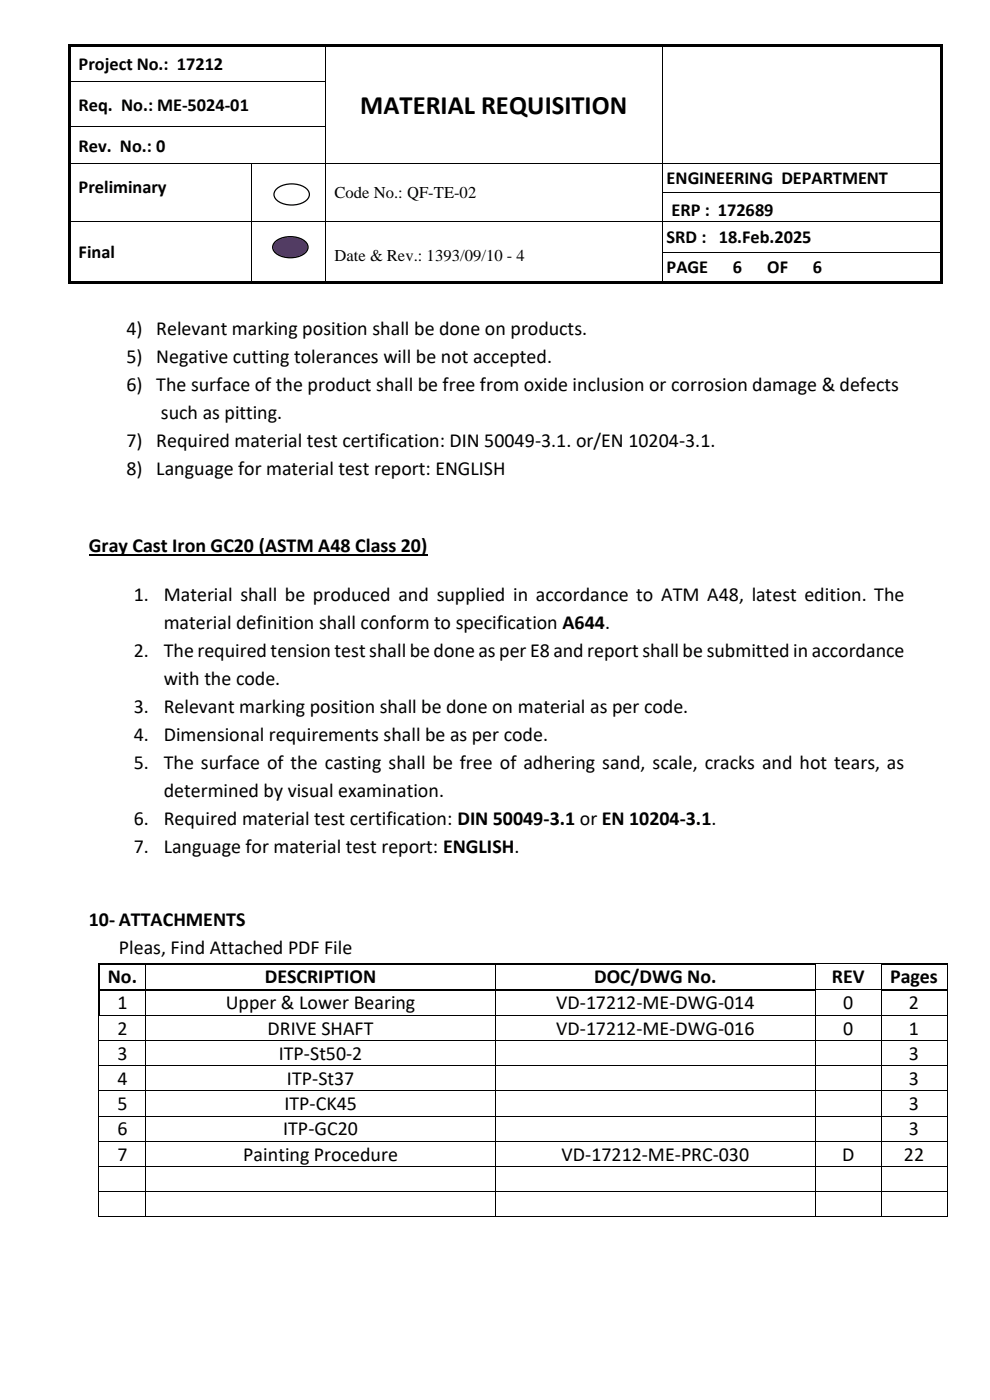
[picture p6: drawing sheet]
<svg xmlns="http://www.w3.org/2000/svg" width="210mm" height="297mm" viewBox="0 0 210 297" stroke-linecap="round" stroke-linejoin="round" font-family="sans-serif">
<g fill="#000">
<path d="M14.5 9.3h.5v.6h-.5z" fill-rule="evenodd"/>
<path d="M14.5 9.3h.5v.5h-.5z" fill-rule="evenodd"/>
<path d="M14.5 9.9h.5v7.3h-.5z" fill-rule="evenodd"/>
<path d="M14.5 17.2h.5v.5h-.5z" fill-rule="evenodd"/>
<path d="M15 9.3h54v.5h-54z" fill-rule="evenodd"/>
<path d="M69 9.8l.1 .1z" fill-rule="evenodd"/>
<path d="M69 9.3h.5v.5h-.5z" fill-rule="evenodd"/>
<path d="M69 17.2h.1v.5h-.1z" fill-rule="evenodd"/>
<path d="M69.5 9.3h70.9v.5h-70.9z" fill-rule="evenodd"/>
<path d="M140.4 9.8l.2 .1z" fill-rule="evenodd"/>
<path d="M140.4 9.3h.5v.5h-.5z" fill-rule="evenodd"/>
<path d="M140.4 17.2h.2v.5h-.2z" fill-rule="evenodd"/>
<path d="M140.9 9.3h58.5v.5h-58.5z" fill-rule="evenodd"/>
<path d="M199.4 9.3h.5v.6h-.5z" fill-rule="evenodd"/>
<path d="M199.4 9.3h.5v.5h-.5z" fill-rule="evenodd"/>
<path d="M199.4 9.9h.5v7.3h-.5z" fill-rule="evenodd"/>
<path d="M199.4 17.2h.5v.5h-.5z" fill-rule="evenodd"/>
<path d="M14.5 17.7h.5v9h-.5z" fill-rule="evenodd"/>
<path d="M14.5 26.7h.5v.5h-.5z" fill-rule="evenodd"/>
<path d="M14.5 27.2h.5v7.4h-.5z" fill-rule="evenodd"/>
<path d="M14.5 34.6h.5v.1h-.5z" fill-rule="evenodd"/>
<path d="M53.3 34.6h.2v.1h-.2z" fill-rule="evenodd"/>
<path d="M69 26.7h.1v.5h-.1z" fill-rule="evenodd"/>
<path d="M69 34.6h.1v.1h-.1z" fill-rule="evenodd"/>
<path d="M140.4 26.7h.2v.5h-.2z" fill-rule="evenodd"/>
<path d="M140.4 34.6h.2v.1h-.2z" fill-rule="evenodd"/>
<path d="M199.4 17.7h.5v9h-.5z" fill-rule="evenodd"/>
<path d="M199.4 26.7h.5v.5h-.5z" fill-rule="evenodd"/>
<path d="M199.4 27.2h.5v7.4h-.5z" fill-rule="evenodd"/>
<path d="M199.4 34.6h.5v.1h-.5z" fill-rule="evenodd"/>
<path d="M14.5 34.7h.5v6.2h-.5z" fill-rule="evenodd"/>
<path d="M14.5 40.9h.5v.1h-.5z" fill-rule="evenodd"/>
<path d="M14.5 41h.5v5.8h-.5z" fill-rule="evenodd"/>
<path d="M14.5 46.8h.5v.2h-.5z" fill-rule="evenodd"/>
<path d="M14.5 47h.5v6.4h-.5z" fill-rule="evenodd"/>
<path d="M14.5 53.4h.5v.2h-.5z" fill-rule="evenodd"/>
<path d="M14.5 53.6h.5v6.1h-.5z" fill-rule="evenodd"/>
<path d="M53.3 40.9h.2v.1h-.2z" fill-rule="evenodd"/>
<path d="M53.3 46.8h.2v.2h-.2z" fill-rule="evenodd"/>
<path d="M53.3 53.4h.2v.2h-.2z" fill-rule="evenodd"/>
<path d="M69 40.9h.1v.1h-.1z" fill-rule="evenodd"/>
<path d="M69 46.8h.1v.2h-.1z" fill-rule="evenodd"/>
<path d="M69 53.4h.1v.2h-.1z" fill-rule="evenodd"/>
<path d="M140.4 40.9h.2v.1h-.2z" fill-rule="evenodd"/>
<path d="M140.4 46.8h.2v.2h-.2z" fill-rule="evenodd"/>
<path d="M140.4 53.4h.2v.2h-.2z" fill-rule="evenodd"/>
<path d="M199.4 34.7h.5v6.2h-.5z" fill-rule="evenodd"/>
<path d="M199.4 40.9h.5v.1h-.5z" fill-rule="evenodd"/>
<path d="M199.4 41h.5v5.8h-.5z" fill-rule="evenodd"/>
<path d="M199.4 46.8h.5v.2h-.5z" fill-rule="evenodd"/>
<path d="M199.4 47h.5v6.4h-.5z" fill-rule="evenodd"/>
<path d="M199.4 53.4h.5v.2h-.5z" fill-rule="evenodd"/>
<path d="M199.4 53.6h.5v6.1h-.5z" fill-rule="evenodd"/>
<path d="M14.5 59.7h.5v.5h-.5z" fill-rule="evenodd"/>
<path d="M14.5 59.7h.5v.5h-.5z" fill-rule="evenodd"/>
<path d="M15 59.7h38.3v.5h-38.3z" fill-rule="evenodd"/>
<path d="M53.3 59.7h.5v.5h-.5z" fill-rule="evenodd"/>
<path d="M53.8 59.7h15.2v.5h-15.2z" fill-rule="evenodd"/>
<path d="M69 59.7h.5v.5h-.5z" fill-rule="evenodd"/>
<path d="M69.5 59.7h70.9v.5h-70.9z" fill-rule="evenodd"/>
<path d="M140.4 59.7h.5v.5h-.5z" fill-rule="evenodd"/>
<path d="M140.9 59.7h58.5v.5h-58.5z" fill-rule="evenodd"/>
<path d="M199.4 59.7h.5v.5h-.5z" fill-rule="evenodd"/>
<path d="M199.4 59.7h.5v.5h-.5z" fill-rule="evenodd"/>
</g>
<g fill="none" stroke="#000" stroke-width=".21">
<path d="M15 17.3h54M69.1 9.9v7.3M69.1 17.7v9M140.5 9.9v7.3M140.5 17.7v9M15 26.8h54M15 34.6h38.3M53.4 34.7v6.2M53.5 34.6h15.5M69.1 27.2v7.4M69.1 34.7v6.2M69.1 34.6h71.3"/>
<path d="M140.5 27.2v7.4M140.5 34.7v6.2M140.6 34.6h58.8M15 46.9h38.3M53.4 41v5.8M53.4 47v6.4M53.4 53.6v6.1M53.5 46.9h15.5M69.1 41v5.8M69.1 47v6.4M69.1 53.6v6.1M69.1 46.9h71.3"/>
<path d="M140.5 41v5.8M140.5 47v6.4M140.5 53.6v6.1M140.6 40.9h58.8M140.6 46.9h58.8M140.6 53.5h58.8"/>
</g>
<path d="M58.2 51.5a5.2 5.2 0 0 1 6.8 0 1.73 1.73 0 0 1-1.1 2.7 5.3 5.3 0 0 1-5.7-.8 1.46 1.46 0 0 1 0-1.9z" fill-rule="evenodd" fill="#7030a0"/>
<path d="M58.2 51.5a5.2 5.2 0 0 1 6.8 0 1.73 1.73 0 0 1-1.1 2.7 5.3 5.3 0 0 1-5.7-.8 1.46 1.46 0 0 1 0-1.9z" fill="none" stroke="#000" stroke-width=".26"/>
<path d="M58.5 40.3a5.2 5.2 0 0 1 6.8 0 1.73 1.73 0 0 1-1.1 2.7 5.3 5.3 0 0 1-5.7-.8 1.46 1.46 0 0 1 0-1.9z" fill-rule="evenodd" fill="#fff"/>
<path d="M58.5 40.3a5.2 5.2 0 0 1 6.8 0 1.73 1.73 0 0 1-1.1 2.7 5.3 5.3 0 0 1-5.7-.8 1.46 1.46 0 0 1 0-1.9z" fill="none" stroke="#000" stroke-width=".26"/>
<path d="M18.8 117.7h71.9" fill="none" stroke="#000" stroke-width=".3"/>
<g fill="#000">
<path d="M20.7 204.3h.4v.3h-.4z" fill-rule="evenodd"/>
<path d="M20.7 204.3h.4v.3h-.4z" fill-rule="evenodd"/>
<path d="M20.7 209.8h.4v.3h-.4z" fill-rule="evenodd"/>
<path d="M20.7 215.3h.4v.2h-.4z" fill-rule="evenodd"/>
<path d="M21.1 215.3h.2v.2h-.2z" fill-rule="evenodd"/>
<path d="M30.9 204.3h.3v.3h-.3z" fill-rule="evenodd"/>
<path d="M30.9 209.8h.3v.3h-.3z" fill-rule="evenodd"/>
<path d="M30.9 215.3h.1v.2h-.1z" fill-rule="evenodd"/>
<path d="M105 204.3h.3v.3h-.3z" fill-rule="evenodd"/>
<path d="M105 209.8h.3v.3h-.3z" fill-rule="evenodd"/>
<path d="M105 215.3h.2v.2h-.2z" fill-rule="evenodd"/>
<path d="M172.8 204.3h.2v.3h-.2z" fill-rule="evenodd"/>
<path d="M172.8 204.3h.2v.1h-.2z" fill-rule="evenodd"/>
<path d="M172.8 209.8h.2v.3h-.2z" fill-rule="evenodd"/>
<path d="M172.8 215.3h.2v.2h-.2z" fill-rule="evenodd"/>
<path d="M186.9 204.3h.1v.3h-.1z" fill-rule="evenodd"/>
<path d="M186.9 204.3h.1v.1h-.1z" fill-rule="evenodd"/>
<path d="M186.9 209.8h.1v.3h-.1z" fill-rule="evenodd"/>
<path d="M186.9 215.3h.1v.2h-.1z" fill-rule="evenodd"/>
<path d="M200.8 204.3h.2v.3h-.2z" fill-rule="evenodd"/>
<path d="M200.8 209.8h.2v.3h-.2z" fill-rule="evenodd"/>
<path d="M200.8 215.3h.2v.2h-.2z" fill-rule="evenodd"/>
<path d="M20.8 220.6h.2v.2h-.2z" fill-rule="evenodd"/>
<path d="M20.8 226h.2v.1h-.2z" fill-rule="evenodd"/>
<path d="M20.8 231.3h.2v.2h-.2z" fill-rule="evenodd"/>
<path d="M20.8 236.7h.2v.1h-.2z" fill-rule="evenodd"/>
<path d="M30.9 220.6h.1v.2h-.1z" fill-rule="evenodd"/>
<path d="M30.9 226h.1v.1h-.1z" fill-rule="evenodd"/>
<path d="M30.9 231.3h.1v.2h-.1z" fill-rule="evenodd"/>
<path d="M30.9 236.7h.1v.1h-.1z" fill-rule="evenodd"/>
<path d="M105 220.6h.2v.2h-.2z" fill-rule="evenodd"/>
<path d="M105 226h.2v.1h-.2z" fill-rule="evenodd"/>
<path d="M105 231.3h.2v.2h-.2z" fill-rule="evenodd"/>
<path d="M105 236.7h.2v.1h-.2z" fill-rule="evenodd"/>
<path d="M172.8 220.6h.2v.2h-.2z" fill-rule="evenodd"/>
<path d="M172.8 226h.2v.1h-.2z" fill-rule="evenodd"/>
<path d="M172.8 231.3h.2v.2h-.2z" fill-rule="evenodd"/>
<path d="M172.8 236.7h.2v.1h-.2z" fill-rule="evenodd"/>
<path d="M186.9 220.6h.1v.2h-.1z" fill-rule="evenodd"/>
<path d="M186.9 226h.1v.1h-.1z" fill-rule="evenodd"/>
<path d="M186.9 231.3h.1v.2h-.1z" fill-rule="evenodd"/>
<path d="M186.9 236.7h.1v.1h-.1z" fill-rule="evenodd"/>
<path d="M200.8 220.6h.2v.2h-.2z" fill-rule="evenodd"/>
<path d="M200.8 226h.2v.1h-.2z" fill-rule="evenodd"/>
<path d="M200.8 231.3h.2v.2h-.2z" fill-rule="evenodd"/>
<path d="M200.8 236.7h.2v.1h-.2z" fill-rule="evenodd"/>
<path d="M20.8 242h.2v.2h-.2z" fill-rule="evenodd"/>
<path d="M20.8 247.3h.2v.2h-.2z" fill-rule="evenodd"/>
<path d="M20.8 252.7h.2v.1h-.2z" fill-rule="evenodd"/>
<path d="M20.8 258.1h.2v.1h-.2z" fill-rule="evenodd"/>
<path d="M20.8 258.1h.2v.1h-.2z" fill-rule="evenodd"/>
<path d="M30.9 242h.1v.2h-.1z" fill-rule="evenodd"/>
<path d="M30.9 247.3h.1v.2h-.1z" fill-rule="evenodd"/>
<path d="M30.9 252.7h.1v.1h-.1z" fill-rule="evenodd"/>
<path d="M30.9 258.1h.1v.1h-.1z" fill-rule="evenodd"/>
<path d="M105 242h.2v.2h-.2z" fill-rule="evenodd"/>
<path d="M105 247.3h.2v.2h-.2z" fill-rule="evenodd"/>
<path d="M105 252.7h.2v.1h-.2z" fill-rule="evenodd"/>
<path d="M105 258.1h.2v.1h-.2z" fill-rule="evenodd"/>
<path d="M172.8 242h.2v.2h-.2z" fill-rule="evenodd"/>
<path d="M172.8 247.3h.2v.2h-.2z" fill-rule="evenodd"/>
<path d="M172.8 252.7h.2v.1h-.2z" fill-rule="evenodd"/>
<path d="M172.8 258.1h.2v.1h-.2z" fill-rule="evenodd"/>
<path d="M186.9 242h.1v.2h-.1z" fill-rule="evenodd"/>
<path d="M186.9 247.3h.1v.2h-.1z" fill-rule="evenodd"/>
<path d="M186.9 252.7h.1v.1h-.1z" fill-rule="evenodd"/>
<path d="M186.9 258.1h.1v.1h-.1z" fill-rule="evenodd"/>
<path d="M200.8 242h.2v.2h-.2z" fill-rule="evenodd"/>
<path d="M200.8 247.3h.2v.2h-.2z" fill-rule="evenodd"/>
<path d="M200.8 252.7h.2v.1h-.2z" fill-rule="evenodd"/>
<path d="M200.8 258.1h.2v.1h-.2z" fill-rule="evenodd"/>
<path d="M200.8 258.1h.2v.1h-.2z" fill-rule="evenodd"/>
</g>
<path d="M21.1 204.4h9.8M21.1 209.9h9.8M31.2 204.4h73.8M31.2 209.9h73.8M105.3 204.4h67.5M105.3 209.9h67.5M187 204.4h13.8M187 209.9h13.8" fill="none" stroke="#000" stroke-width=".34"/>
<g fill="none" stroke="#000" stroke-width=".21">
<path d="M20.9 215.5v5.1M21.3 215.4h9.6M31 204.6v5.2M31 210.1v5.2M31 215.5v5.1M31 215.4h74M105.1 204.6v5.2M105.1 210.1v5.2M105.1 215.5v5.1M105.2 215.4h67.6M172.9 204.6v5.2M172.9 210.1v5.2"/>
<path d="M172.9 215.5v5.1M173 204.3h13.9M173 209.8h13.9M173 215.4h13.9M186.9 204.6v5.2M186.9 210.1v5.2M186.9 215.5v5.1M187 215.4h13.8M200.9 204.6v5.2M200.9 210.1v5.2M200.9 215.5v5.1M20.9 220.8v5.2"/>
<path d="M20.9 226.1v5.2M20.9 231.5v5.2M20.9 236.8v5.2M21 220.7h9.9M21 226.1h9.9M21 231.4h9.9M21 236.8h9.9M31 220.8v5.2M31 226.1v5.2M31 231.5v5.2M31 236.8v5.2M31 220.7h74"/>
<path d="M31 226.1h74M31 231.4h74M31 236.8h74M105.1 220.8v5.2M105.1 226.1v5.2M105.1 231.5v5.2M105.1 236.8v5.2M105.2 220.7h67.6M105.2 226.1h67.6M105.2 231.4h67.6M105.2 236.8h67.6M172.9 220.8v5.2"/>
<path d="M172.9 226.1v5.2M172.9 231.5v5.2M172.9 236.8v5.2M173 220.7h13.9M173 226.1h13.9M173 231.4h13.9M173 236.8h13.9M186.9 220.8v5.2M186.9 226.1v5.2M186.9 231.5v5.2M186.9 236.8v5.2M187 220.7h13.8"/>
<path d="M187 226.1h13.8M187 231.4h13.8M187 236.8h13.8M200.9 220.8v5.2M200.9 226.1v5.2M200.9 231.5v5.2M200.9 236.8v5.2M20.9 242.2v5.1M20.9 247.5v5.2M20.9 252.8v5.3M21 242.1h9.9M21 247.4h9.9"/>
<path d="M21 252.8h9.9M21 258.1h9.9M31 242.2v5.1M31 247.5v5.2M31 252.8v5.3M31 242.1h74M31 247.4h74M31 252.8h74M31 258.1h74M105.1 242.2v5.1M105.1 247.5v5.2M105.1 252.8v5.3"/>
<path d="M105.2 242.1h67.6M105.2 247.4h67.6M105.2 252.8h67.6M105.2 258.1h67.6M172.9 242.2v5.1M172.9 247.5v5.2M172.9 252.8v5.3M173 242.1h13.9M173 247.4h13.9M173 252.8h13.9M173 258.1h13.9M186.9 242.2v5.1"/>
<path d="M186.9 247.5v5.2M186.9 252.8v5.3M187 242.1h13.8M187 247.4h13.8M187 252.8h13.8M187 258.1h13.8M200.9 242.2v5.1M200.9 247.5v5.2M200.9 252.8v5.3"/>
</g>
<path d="M20.9 204.6v5.2M20.9 210.1v5.2" fill="none" stroke="#000" stroke-width=".35"/>
<text font-size="5.6" x="76.4" y="24.2">MATERIAL REQUISITION</text>
<g font-size="4.2">
<text x="26.8" y="71.1">4) Relevant marking position shall be done on products.</text>
<text x="26.8" y="77.1">5) Negative cutting tolerances will be not accepted.</text>
<text x="26.8" y="83">6) The surface of the product shall be free from oxide inclusion or corrosion damage &amp; defects</text>
<text x="34.1" y="89">such as pitting.</text>
<text x="26.8" y="94.9">7) Required material test certification: DIN 50049-3.1. or/EN 10204-3.1.</text>
<text x="26.8" y="100.9">8) Language for material test report: ENGLISH</text>
<text x="18.8" y="117.1">Gray Cast Iron GC20 (ASTM A48 Class 20)</text>
<text x="28.4" y="127.5">1.</text>
<text x="34.7" y="127.5">Material shall be produced and supplied in accordance to ATM A48, latest edition. The</text>
<text x="34.7" y="133.4">material definition shall conform to specification A644.</text>
<text x="28.4" y="139.3">2.</text>
<text x="34.7" y="139.3">The required tension test shall be done as per E8 and report shall be submitted in accordance</text>
<text x="34.7" y="145.3">with the code.</text>
<text x="28.4" y="151.2">3.</text>
<text x="34.7" y="151.2">Relevant marking position shall be done on material as per code.</text>
<text x="28.4" y="157.2">4.</text>
<text x="34.7" y="157.2">Dimensional requirements shall be as per code.</text>
<text x="28.4" y="163.1">5.</text>
<text x="34.7" y="163.1">The surface of the casting shall be free of adhering sand, scale, cracks and hot tears, as</text>
<text x="34.7" y="169.1">determined by visual examination.</text>
<text x="28.4" y="175">6.</text>
<text x="34.7" y="175">Required material test certification: DIN 50049-3.1 or EN 10204-3.1.</text>
<text x="28.4" y="181">7.</text>
<text x="34.7" y="181">Language for material test report: ENGLISH.</text>
<text x="18.8" y="196.4">10- ATTACHMENTS</text>
<text x="25.2" y="202.3">Pleas, Find Attached PDF File</text>
<text x="22.9" y="208.6">No.</text>
<text x="56.2" y="208.6">DESCRIPTION</text>
<text x="126.1" y="208.6">DOC/DWG No.</text>
<text x="176.5" y="208.6">REV</text>
<text x="188.8" y="208.6">Pages</text>
<text x="24.9" y="214.2">1</text>
<text x="47.9" y="214.2">Upper &amp; Lower Bearing</text>
<text x="118" y="214.2">VD-17212-ME-DWG-014</text>
<text x="178.9" y="214.2">0</text>
<text x="192.8" y="214.2">2</text>
<text x="24.9" y="219.5">2</text>
<text x="56.8" y="219.5">DRIVE SHAFT</text>
<text x="118" y="219.5">VD-17212-ME-DWG-016</text>
<text x="178.9" y="219.5">0</text>
<text x="192.8" y="219.5">1</text>
<text x="24.9" y="224.8">3</text>
<text x="59.1" y="224.8">ITP-St50-2</text>
<text x="192.8" y="224.8">3</text>
<text x="24.9" y="230.2">4</text>
<text x="60.9" y="230.2">ITP-St37</text>
<text x="192.8" y="230.2">3</text>
<text x="24.9" y="235.5">5</text>
<text x="60.3" y="235.5">ITP-CK45</text>
<text x="192.8" y="235.5">3</text>
<text x="24.9" y="240.9">6</text>
<text x="60.1" y="240.9">ITP-GC20</text>
<text x="192.8" y="240.9">3</text>
<text x="24.9" y="246.2">7</text>
<text x="51.6" y="246.2">Painting Procedure</text>
<text x="119.1" y="246.2">VD-17212-ME-PRC-030</text>
<text x="178.6" y="246.2">D</text>
<text x="191.8" y="246.2">22</text>
</g>
<g font-size="3.9">
<text x="16.7" y="14.8">Project No.: 17212</text>
<text x="16.7" y="23.5">Req. No.: ME-5024-01</text>
<text x="16.7" y="32.2">Rev. No.: 0</text>
<text x="16.7" y="41">Preliminary</text>
<text x="141.4" y="39.1">ENGINEERING DEPARTMENT</text>
<text x="142.4" y="45.8">ERP : 172689</text>
<text x="141.4" y="51.5">SRD : 18.Feb.2025</text>
<text x="16.7" y="54.8">Final</text>
<text x="141.4" y="58">PAGE</text>
<text x="155.5" y="58">6</text>
<text x="162.8" y="58">OF</text>
<text x="172.4" y="58">6</text>
</g>
<g font-size="3.5">
<text x="71" y="42">Code No.: QF-TE-02</text>
<text x="71" y="55.3">Date &amp; Rev.: 1393/09/10 - 4</text>
</g>
</svg>
